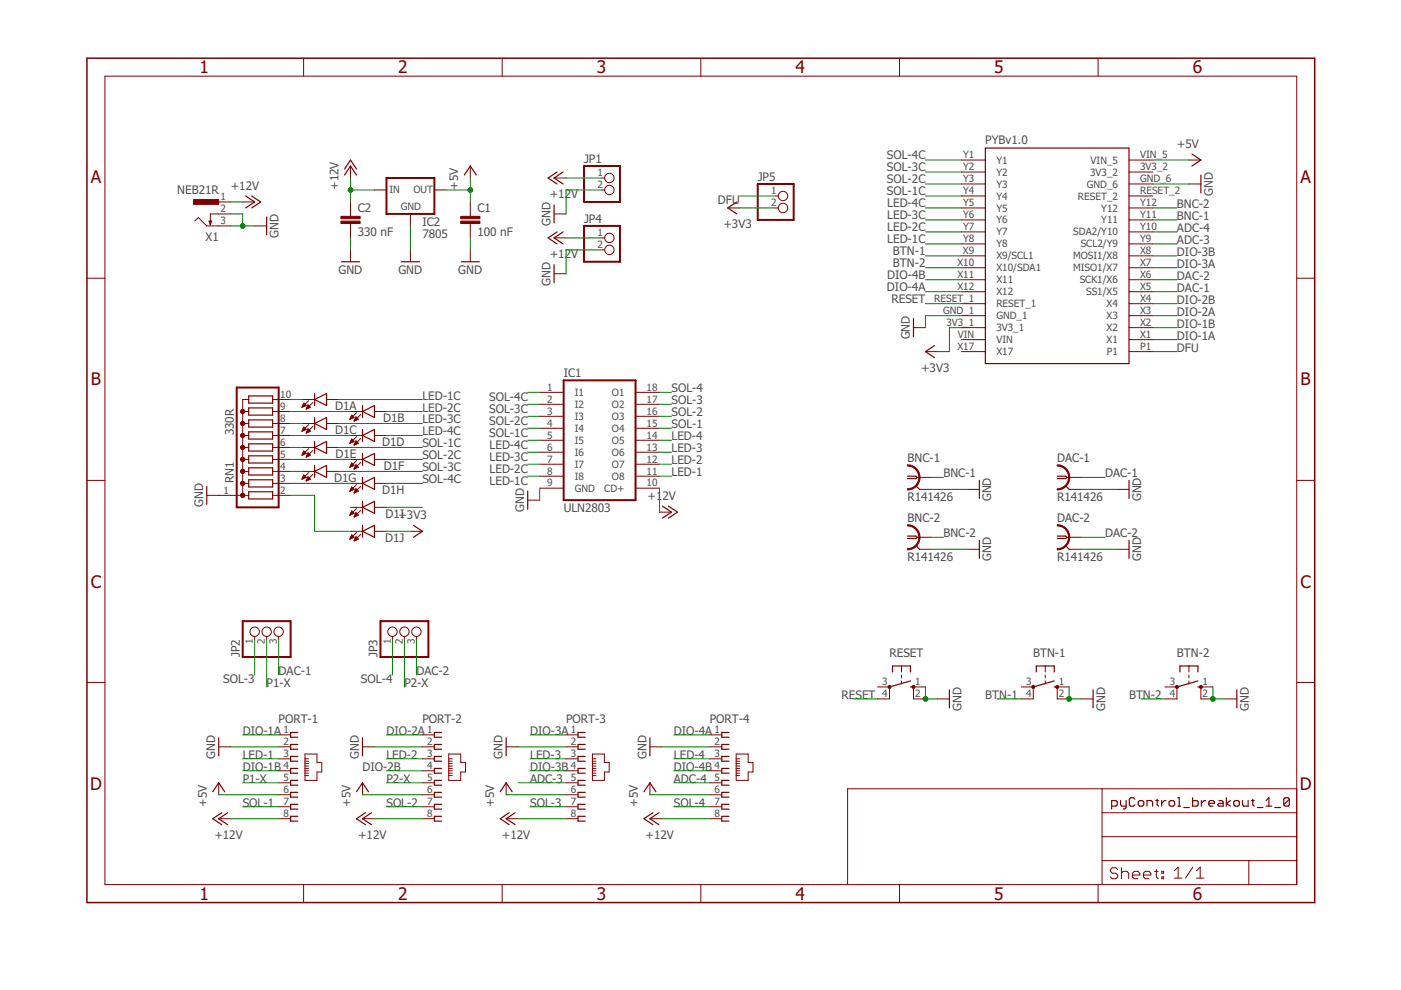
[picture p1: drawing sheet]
<svg xmlns="http://www.w3.org/2000/svg" width="297mm" height="210mm" viewBox="0 0 297 210" stroke-linecap="round" stroke-linejoin="round" font-family="sans-serif">
<g fill="none" stroke="#800000" stroke-width=".25">
<path d="M73 37.1l1.3-1.9 1.3 1.9M73 35.8l1.3-1.9 1.3 1.9M98.4 37.1l1.3-1.9 1.3 1.9M118.1 36.5l-1.9 1.2 1.9 1.3M119.4 36.5l-1.9 1.2 1.9 1.3M208.9 31.4h30.5v45.7h-30.5zM252.7 32.7l1.9 1.2-1.9 1.3M254.6 37.1v3.8M44.3 46.9h.6l-.3 .7zM52.1 41.6l1.9 1.2-1.9 1.3M53.4 41.6l1.9 1.2-1.9 1.3M56.5 46v3.8"/>
<path d="M72.4 55.5h3.8M85.1 55.5h3.8M97.8 55.5h3.8M117.5 43.5v3.8M117.5 56.1v3.8M118.1 49.2l-1.9 1.2 1.9 1.3M119.4 49.2l-1.9 1.2 1.9 1.3M156.2 42.8l-1.9 1.3 1.9 1.3M193.7 67.6v3.8M198.1 73.3l-1.9 1.2 1.9 1.3M52.7 83.9h5.1v1.6h-5.1zM52.7 86.5h5.1v1.5h-5.1z"/>
<path d="M52.7 89h5.1v1.6h-5.1zM52.7 91.6h5.1v1.5h-5.1zM52.7 94.1h5.1v1.5h-5.1zM52.7 96.6h5.1v1.6h-5.1zM52.7 99.2h5.1v1.5h-5.1zM66.7 84.7l2.5-1.3v2.6zM66.7 83.4v2.6M66.7 88.5v2.6M66.7 93.6v2.5M66.7 98.7v2.5M66.7 89.8l2.5-1.3v2.6zM66.7 94.9l2.5-1.3v2.5z"/>
<path d="M66.7 99.9l2.5-1.2v2.5zM76.9 87.2l2.5-1.2v2.5zM76.9 86v2.5M76.9 91.1v2.5M76.9 96.1v2.6M76.9 92.3l2.5-1.2v2.5zM76.9 97.4l2.5-1.3v2.6zM43.8 103.1v3.8M52.7 104.3h5.1v1.5h-5.1zM52.7 101.7h5.1v1.6h-5.1zM76.9 101.2v2.6M76.9 106.3v2.5"/>
<path d="M76.9 111.4v2.5M76.9 102.5l2.5-1.3v2.6zM76.9 107.6l2.5-1.3v2.5zM76.9 112.6l2.5-1.2v2.5zM87.7 111.4l1.9 1.2-1.9 1.3M111.9 104.1v3.8M140.5 107.3l1.9 1.3-1.9 1.3M141.7 107.3l1.9 1.3-1.9 1.3M192.4 101h1.8l.2 .2-.2 .3h-1.8M192.4 113.7h1.8l.2 .2-.2 .3h-1.8M194.2 103l.7 .8M194.2 115.7l.7 .8"/>
<path d="M207.6 101.9v3.8M207.6 114.6v3.8M224.2 101h1.7l.3 .2-.3 .3h-1.7M224.2 113.7h1.7l.3 .2-.3 .3h-1.7M225.9 103l.8 .8M225.9 115.7l.8 .8M239.4 101.9v3.8M239.4 114.6v3.8M46.4 156.4v3.9M63.1 155.3h-1.5v1h1.5M63.1 157.8h-1.5v1.1h1.5M76.9 156.4v3.9"/>
<path d="M93.6 155.3h-1.5v1h1.5M93.6 157.8h-1.5v1.1h1.5M107.3 156.4v3.9M124.1 155.3h-1.5v1h1.5M124.1 157.8h-1.5v1.1h1.5M137.8 156.4v3.9M154.6 155.3h-1.6v1h1.6M154.6 157.8h-1.6v1.1h1.6M189.2 142.5v-1.3h3.8v1.3M193 145.6h.7M193 144.4l-4.4 1.2M201.3 146.3v3.8"/>
<path d="M219.7 142.5v-1.3h3.8v1.3M223.5 145.6h.7M223.5 144.4l-4.4 1.2M231.8 146.3v3.8M250.2 142.5v-1.3h3.8v1.3M254 145.6h.6M254 144.4l-4.5 1.2M262.2 146.3v3.8M45.1 167.9l1.3-1.9 1.2 1.9M47 172.3l-1.9 1.3 1.9 1.3M48.3 172.3l-1.9 1.3 1.9 1.3M63.1 160.4h-1.5v1h1.5"/>
<path d="M63.1 162.9h-1.5v1h1.5M63.1 165.5h-1.5v1h1.5M63.1 168h-1.5v1h1.5M63.1 170.5h-1.5v1.1h1.5M63.1 173.1h-1.5v1h1.5M75.6 167.9l1.3-1.9 1.2 1.9M77.5 172.3l-1.9 1.3 1.9 1.3M78.8 172.3l-1.9 1.3 1.9 1.3M93.6 160.4h-1.5v1h1.5M93.6 162.9h-1.5v1h1.5M93.6 165.5h-1.5v1h1.5M93.6 168h-1.5v1h1.5"/>
<path d="M93.6 170.5h-1.5v1.1h1.5M93.6 173.1h-1.5v1h1.5M106.1 167.9l1.2-1.9 1.3 1.9M107.9 172.3l-1.8 1.3 1.8 1.3M109.2 172.3l-1.9 1.3 1.9 1.3M124.1 160.4h-1.5v1h1.5M124.1 162.9h-1.5v1h1.5M124.1 165.5h-1.5v1h1.5M124.1 168h-1.5v1h1.5M124.1 170.5h-1.5v1.1h1.5M124.1 173.1h-1.5v1h1.5M136.5 167.9l1.3-1.9 1.3 1.9"/>
<path d="M138.4 172.3l-1.9 1.3 1.9 1.3M139.7 172.3l-1.9 1.3 1.9 1.3M154.6 160.4h-1.6v1h1.6M154.6 162.9h-1.6v1h1.6M154.6 165.5h-1.6v1h1.6M154.6 168h-1.6v1h1.6M154.6 170.5h-1.6v1.1h1.6M154.6 173.1h-1.6v1h1.6M235.7 170.9h.9l.3-.3v-.6l-.3-.3h-.9v1.8M237.6 169.7v.9l.3 .3h.9M238.8 169.7v1.5l-.3 .3h-.3M240.6 169.4l-.3-.3h-.6l-.3 .3v1.2l.3 .3h.6l.3-.3"/>
<path d="M241.6 169.7h.6l.3 .3v.6l-.3 .3h-.6l-.3-.3v-.6zM243.2 170.9v-1.2h.9l.3 .3v.9M245 169.7h.6M245.3 169.4v1.2l.3 .3M246.3 169.7v1.2M247.2 169.7h-.3l-.6 .6M248.2 169.7h.6l.2 .3v.6l-.2 .3h-.6l-.3-.3v-.6zM249.7 170.9h.6M249.7 169.1h.3v1.8M251 171.2h1.2M252.9 169.1v1.8h.8l.3-.3v-.6l-.3-.3h-.8M254.7 169.7v1.2"/>
<path d="M255.6 169.7h-.3l-.6 .6M256.3 170.3h1.2v-.3l-.3-.3h-.6l-.3 .3v.6l.3 .3h.6M258.4 169.7h.6l.3 .3v.9h-.9l-.3-.3 .3-.3h.9M260 169.1v1.8M260.9 169.7l-.9 .6 .9 .6M261.9 169.7h.6l.3 .3v.6l-.3 .3h-.6l-.3-.3v-.6zM263.4 169.7v.9l.3 .3h.9v-1.2M265.3 169.7h.6M265.6 169.4v1.2l.3 .3M266.6 171.2h1.2M268.4 170.9h1.2M268.4 169.7l.6-.6v1.8"/>
<path d="M270.3 171.2h1.2M273.4 169.4v1.2l-.3 .3h-.6l-.3-.3M273.4 169.4l-.3-.3h-.6l-.3 .3v1.2M273.4 169.4l-1.2 1.2"/>
</g>
<g fill="none" stroke="#800000" stroke-width=".21">
<path d="M22.2 16.2h252.7v171.4h-252.7zM64.4 12.3v3.9M106.5 12.3v3.9M148.6 12.3v3.9M190.7 12.3v3.9M232.8 12.3v3.9M74.3 35.2v2.5M99.7 35.2v2.5M117.5 37.7h2.5M127.6 37.7h.6M203.8 33.9h5.1M203.8 39h5.1"/>
<path d="M203.8 36.5h5.1M239.4 33.9h5.1M239.4 39h5.1M239.4 36.5h5.1M252.1 33.9h2.5M252.1 39h2.5M18.4 59h3.8M41.3 46.9l.8-.8 1.7 1.8h5.1M46.4 42.8h2.5M48.9 45.4h-4.3v2.2M51.5 42.8h2.5M54 47.9h2.5"/>
<path d="M74.3 42.8v3.1M74.3 47.4v3M74.3 53v2.5M79.4 40.3h2.5M87 45.4v2.5M87 53v2.5M92.1 40.3h2.5M99.7 42.8v3.1M99.7 47.4v3M99.7 53v2.5M117.5 45.4h2.5M117.5 50.4h2.5"/>
<path d="M117.5 58h2.5M127.6 40.3h.6M127.6 50.4h.6M127.6 53h.6M154.3 44.1h2.5M164.5 41.6h.5M164.5 44.1h.5M203.8 41.6h5.1M203.8 44.1h5.1M203.8 49.2h5.1M203.8 51.7h5.1M203.8 54.3h5.1"/>
<path d="M203.8 56.8h5.1M203.8 59.3h5.1M203.8 46.6h5.1M239.4 41.6h5.1M239.4 44.1h5.1M239.4 49.2h5.1M239.4 51.7h5.1M239.4 54.3h5.1M239.4 56.8h5.1M239.4 59.3h5.1M239.4 46.6h5.1M274.9 59h3.8"/>
<path d="M193.7 69.5h2.5M196.2 74.5h2.6M203.8 69.5h5.1M203.8 74.5h5.1M203.8 61.8h5.1M203.8 64.4h5.1M203.8 66.9h5.1M203.8 72h5.1M239.4 69.5h5.1M239.4 74.5h5.1M239.4 61.8h5.1M239.4 64.4h5.1"/>
<path d="M239.4 66.9h5.1M239.4 72h5.1M51.5 87.2h1.2M51.5 89.8h1.2M51.5 92.3h1.2M51.5 94.9h1.2M51.5 97.4h1.2M51.5 99.9h1.2M52.7 84.7h-1.2v20.3M57.8 84.7h3.8M57.8 87.2h3.8M57.8 89.8h3.8"/>
<path d="M57.8 92.3h3.8M57.8 94.9h3.8M57.8 97.4h3.8M57.8 99.9h3.8M64.1 86.3h.1M64.1 91.3h.2M64.1 96.4h.2M64.1 86.1h.4M64.1 91.2h.4M64.1 96.3h.5M64.2 84.7h2.5M64.2 86h.6"/>
<path d="M64.2 89.8h2.5M64.2 94.9h2.5M64.2 99.9h2.5M64.2 91.1h.6M64.2 96.2h.7M64.2 85.9h.7M64.2 91h.6M64.2 96.1h.6M64.3 85.8h.4M64.3 90.9h.4M64.3 95.9h.4M64.3 85.7h.3"/>
<path d="M64.3 90.7h.3M64.3 95.8h.3M64.4 85.6h.1M64.4 90.6h.1M64.4 95.7h.1M64.4 85.5l.5 .5-.9 .4zM64.4 90.6l.5 .5-.9 .3zM64.4 95.6l.5 .5-.9 .4zM64.9 96.9h.1M65 86.6h.2M65 91.7h.2M65 96.8h.2"/>
<path d="M65 86.5h.4M65 91.6h.5M65 96.6h.5M65.1 86.4h.6M65.1 91.5h.6M65.1 96.5h.7M65.1 86.3h.6M65.1 91.3h.6M65.1 96.4h.6M65.2 86.1h.4M65.2 91.2h.4M65.2 96.3h.4"/>
<path d="M65.2 86h.3M65.2 91.1h.3M65.2 96.2h.2M65.3 85.9h.1M65.3 91h.1M65.3 96.1h.1M65.3 85.9l.5 .5-.9 .3zM65.3 90.9l-.4 .9M65.3 90.9l.5 .5-.9 .4M65.3 96l.5 .5-.9 .4zM65.4 85l-1.4 1.4M65.4 90l-1.4 1.4"/>
<path d="M65.4 95.1l-1.4 1.4M66.3 85.3l-1.4 1.4M66.3 90.4l-1.4 1.4M66.3 95.5l-1.4 1.4M69.2 84.7h2.6M69.2 89.8h2.6M69.2 94.9h2.6M69.2 99.9h2.6M74.2 88.8h.2M74.2 93.9h.2M74.2 98.9h.3M74.3 88.7h.4"/>
<path d="M74.3 93.7h.4M74.3 98.8h.4M74.3 87.2h2.6M74.3 88.6h.7M74.3 92.3h2.6M74.3 97.4h2.6M74.3 93.6h.7M74.3 98.7h.7M74.4 88.5h.6M74.4 93.5h.6M74.4 98.6h.6M74.4 88.3h.5"/>
<path d="M74.4 93.4h.5M74.4 98.5h.4M74.5 88.2h.3M74.5 93.3h.2M74.5 98.3h.2M74.5 88.1h.1M74.5 93.2h.1M74.5 98.2h.1M74.6 88l.5 .5-.9 .4zM74.6 93.1l.5 .5-.9 .4zM74.6 98.2l.5 .5-.9 .4zM75.1 94.4h.1"/>
<path d="M75.1 99.4h.1M75.1 89.2h.2M75.1 94.2h.3M75.1 99.3h.3M75.2 89h.4M75.2 94.1h.4M75.2 99.2h.5M75.2 88.9h.7M75.2 94h.7M75.2 99.1h.7M75.3 88.8h.6M75.3 93.9h.6"/>
<path d="M75.3 98.9h.5M75.3 88.7h.5M75.3 93.7h.4M75.3 98.8h.4M75.4 88.6h.2M75.4 93.6h.2M75.4 98.7h.2M75.4 88.5h.1M75.4 93.5h.1M75.4 98.6h.1M75.5 88.4l.5 .5-.9 .4zM75.5 93.5l.5 .5-.9 .4z"/>
<path d="M75.6 87.5l-1.4 1.4M75.6 92.6l-1.4 1.4M75.6 97.7l-1.4 1.4M76 99.1l-.5-.5-.4 .8M76 99.1l-.9 .3M76.5 87.9l-1.4 1.4M76.5 93l-1.4 1.4M76.5 98l-1.4 1.4M79.4 87.2h2.5M79.4 92.3h2.5M79.4 97.4h2.5M114.4 85.7h5.1"/>
<path d="M114.4 83.2h5.1M114.4 88.3h5.1M114.4 90.8h5.1M114.4 93.3h5.1M114.4 95.9h5.1M114.4 98.4h5.1M134.7 85.7h5.1M134.7 83.2h5.1M134.7 88.3h5.1M134.7 90.8h5.1M134.7 93.3h5.1M134.7 95.9h5.1"/>
<path d="M134.7 98.4h5.1M18.4 101.9h3.8M43.8 105h8.9M51.5 102.5h1.2M57.8 102.5h3.8M57.8 105h3.8M64 101.6h.1M64.1 101.5h.2M64.1 101.3h.5M64.2 101.2h.7M64.2 101.1h.6M64.3 101h.4"/>
<path d="M64.3 100.9h.3M64.4 100.8h.1M64.4 100.7l.5 .5-.9 .4zM64.9 102h.1M65 101.8h.3M65 101.7h.5M65.1 101.6h.7M65.1 101.5h.6M65.2 101.3h.4M65.2 101.2h.2M65.3 101.1h.1M65.4 100.2l-1.4 1.4"/>
<path d="M65.8 101.6l-.5-.5-.4 .9M65.8 101.6l-.9 .4M66.3 100.6l-1.4 1.4M74.2 104.1h.1M74.2 109.2h.1M74.2 114.3h.1M74.2 104h.3M74.3 109.1h.2M74.3 114.1h.2M74.3 103.9h.5M74.3 108.9h.5M74.3 114h.5"/>
<path d="M74.3 102.5h2.6M74.3 107.6h2.6M74.3 112.6h2.6M74.3 103.8h.8M74.4 113.9h.7M74.4 108.8h.7M74.4 103.7h.6M74.4 108.7h.6M74.4 113.8h.5M74.4 103.5h.4M74.4 108.6h.4M74.5 113.7h.3"/>
<path d="M74.5 103.4h.2M74.5 108.5h.2M74.5 113.5h.2M74.5 103.3h.1M74.5 108.4h.1M74.6 108.3l-.4 .9M74.6 108.3l.5 .5M74.6 113.4l-.4 .9M74.6 113.4l.5 .5M74.6 113.4h.1M75.1 103.8l-.5-.5-.4 .8M75.1 103.8l-.9 .3"/>
<path d="M75.1 104.5h.1M75.1 108.8l-.9 .4M75.1 113.9l-.9 .4M75.1 109.6h.1M75.1 114.6h.1M75.1 104.4h.3M75.1 109.4h.4M75.1 114.5h.4M75.2 104.2h.5M75.2 109.3h.5M75.2 114.4h.6M75.2 104.1h.7"/>
<path d="M75.2 109.2h.7M75.2 114.3h.7M75.3 104h.5M75.3 109.1h.5M75.3 114.1h.5M75.4 103.9h.3M75.4 108.9h.3M75.4 114h.3M75.4 103.8h.2M75.4 108.8h.2M75.4 113.9h.2M75.4 103.7h.1"/>
<path d="M75.5 103.6l.5 .5-.9 .4zM75.5 108.7h.1M75.5 108.7l-.4 .9M75.5 108.7l.5 .5-.9 .4M75.5 113.8l.5 .5-.9 .4zM75.6 102.7l-1.4 1.4M75.6 107.8l-1.4 1.4M75.6 112.9l-1.4 1.4M76.5 103.1l-1.4 1.4M76.5 108.2l-1.4 1.4M76.5 113.3l-1.4 1.4M79.4 102.5h2.5"/>
<path d="M79.4 107.6h2.5M79.4 112.6h2.5M87 112.6h2.6M111.9 106h2.5M114.4 101h5.1M114.4 103.5h5.1M134.7 101h5.1M134.7 103.5h5.1M139.8 108.6h2.6M194.4 101.2h3.1M194.4 113.9h3.1M194.9 103.8h2.6"/>
<path d="M194.9 116.5h2.6M205.1 103.8h2.5M205.1 116.5h2.5M226.2 101.2h3M226.2 113.9h3M226.7 103.8h2.5M226.7 116.5h2.5M236.8 103.8h2.6M236.8 116.5h2.6M274.9 101.9h3.8M54 134.9v.6M56.5 134.9v.6"/>
<path d="M59.1 134.9v.6M83.2 134.9v.6M85.7 134.9v.6M88.3 134.9v.6M18.4 144.7h3.8M46.4 158.3h2.5M59.1 155.8h2.5M59.1 158.3h2.5M64.7 159.9h2.5v1.7h1v2.1h-1v1.8h-2.5zM76.9 158.3h2.5M89.6 155.8h2.5M89.6 158.3h2.5"/>
<path d="M95.1 159.9h2.6v1.7h1v2.1h-1v1.8h-2.6zM107.3 158.3h2.6M120 155.8h2.6M120 158.3h2.6M125.6 159.9h2.5v1.7h1.1v2.1h-1.1v1.8h-2.5zM137.8 158.3h2.5M150.5 155.8h2.5M150.5 158.3h2.5M156.1 159.9h2.5v1.7h1v2.1h-1v1.8h-2.5zM186.1 145.6h2.5v2.6h-2.5M191.1 141.2v1.3M191.1 143.1v.6"/>
<path d="M191.1 144.4v.6M196.2 145.6h-2.5v2.6h2.5M198.8 148.2h2.5M216.5 145.6h2.6v2.6h-2.6M221.6 141.2v1.3M221.6 143.1v.6M221.6 144.4v.6M226.7 145.6h-2.5v2.6h2.5M229.2 148.2h2.6M247 145.6h2.5v2.6h-2.5M252.1 141.2v1.3M252.1 143.1v.6"/>
<path d="M252.1 144.4v.6M257.2 145.6h-2.6v2.6h2.6M259.7 148.2h2.5M274.9 144.7h3.8M46.4 173.6h2.5M46.4 166v2.5M59.1 160.9h2.5M59.1 163.4h2.5M59.1 166h2.5M59.1 168.5h2.5M59.1 171h2.5M59.1 173.6h2.5"/>
<path d="M64.7 160.9h.7M64.7 161.4h.7M64.7 161.9h.7M64.7 162.4h.7M64.7 162.9h.7M64.7 163.4h.7M64.7 163.9h.7M64.7 164.4h.7M76.9 173.6h2.5M76.9 166v2.5M89.6 160.9h2.5M89.6 163.4h2.5"/>
<path d="M89.6 166h2.5M89.6 168.5h2.5M89.6 171h2.5M89.6 173.6h2.5M95.1 160.9h.8M95.1 161.4h.8M95.1 161.9h.8M95.1 162.4h.8M95.1 162.9h.8M95.1 163.4h.8M95.1 163.9h.8M95.1 164.4h.8"/>
<path d="M107.3 173.6h2.6M107.3 166v2.5M120 160.9h2.6M120 163.4h2.6M120 166h2.6M120 168.5h2.6M120 171h2.6M120 173.6h2.6M125.6 160.9h.8M125.6 161.4h.8M125.6 161.9h.8M125.6 162.4h.8"/>
<path d="M125.6 162.9h.8M125.6 163.4h.8M125.6 163.9h.8M125.6 164.4h.8M137.8 173.6h2.5M137.8 166v2.5M150.5 160.9h2.5M150.5 163.4h2.5M150.5 166h2.5M150.5 168.5h2.5M150.5 171h2.5M150.5 173.6h2.5"/>
<path d="M156.1 160.9h.7M156.1 161.4h.7M156.1 161.9h.7M156.1 162.4h.7M156.1 162.9h.7M156.1 163.4h.7M156.1 163.9h.7M156.1 164.4h.7M233.7 167.2v20.4M233.7 177.4h41.2M233.7 172.3h41.2M274.9 167.2h-95.2v20.4"/>
<path d="M64.4 187.6v3.8M106.5 187.6v3.8M148.6 187.6v3.8M190.7 187.6v3.8M232.8 187.6v3.8M233.7 182.5h41.2M237 184.4l-.4-.4h-.8l-.4 .4v.3l.4 .4h.8l.4 .4v.4l-.4 .4h-.8l-.4-.4M237.8 184v2.3M237.8 185.1l.3-.4h.8l.4 .4v1.2M240.1 185.5h1.6v-.4l-.4-.4h-.8l-.4 .4v.8l.4 .4h.8M242.4 185.5h1.6v-.4l-.4-.4h-.8l-.4 .4v.8l.4 .4h.8M244.8 184.7h.8"/>
<path d="M245.2 184.4v1.5l.4 .4M246.3 184.7h.4v.4h-.4zM246.3 185.9h.4v.4h-.4zM249 184.6l.8-.7v2.3M249 186.2h1.6M252.9 183.9l-1.5 2.3M253.7 186.2h1.5M253.7 184.6l.8-.7v2.3M264.8 182.5v5.1"/>
<circle cx="129.2" cy="37.7" r=".99"/>
<circle cx="129.2" cy="40.3" r=".99"/>
<circle cx="129.2" cy="50.4" r=".99"/>
<circle cx="129.2" cy="53" r=".99"/>
<circle cx="166" cy="41.6" r=".99"/>
<circle cx="166" cy="44.1" r=".99"/>
<circle cx="54" cy="133.9" r=".99"/>
<circle cx="56.5" cy="133.9" r=".99"/>
<circle cx="59.1" cy="133.9" r=".99"/>
<circle cx="83.2" cy="133.9" r=".99"/>
<circle cx="85.7" cy="133.9" r=".99"/>
<circle cx="88.3" cy="133.9" r=".99"/>
</g>
<g fill="#800000" stroke="#800000" stroke-width=".21">
<path d="M192.4 98.6a2.67 2.67 0 0 1 2.7 2.6 2.67 2.67 0 0 1-2.7 2.7v-.3a2.41 2.41 0 0 0 2.4-2.4 2.41 2.41 0 0 0-2.4-2.4z" fill-rule="evenodd"/>
<path d="M192.4 111.3a2.67 2.67 0 0 1 2.7 2.6 2.67 2.67 0 0 1-2.7 2.7v-.3a2.41 2.41 0 0 0 2.4-2.4 2.41 2.41 0 0 0-2.4-2.4z" fill-rule="evenodd"/>
<path d="M223.9 145.4h.5v.5h-.5z" fill-rule="evenodd"/>
<path d="M51.1 87a.47 .47 0 0 1 .7 0 .47 .47 0 0 1-.2 .7 .47 .47 0 0 1-.6-.5l.5 .1-.5-.1z" fill-rule="evenodd"/>
<path d="M51.1 89.6a.47 .47 0 0 1 .7-.1 .47 .47 0 0 1-.2 .7 .47 .47 0 0 1-.6-.4h.5h-.5z" fill-rule="evenodd"/>
<path d="M51.1 92.1a.47 .47 0 0 1 .7-.1 .47 .47 0 0 1-.2 .8 .47 .47 0 0 1-.6-.5l.5 .1-.5-.1z" fill-rule="evenodd"/>
<path d="M51.1 94.6a.47 .47 0 0 1 .7 0 .47 .47 0 0 1-.2 .7 .47 .47 0 0 1-.6-.4h.5h-.5z" fill-rule="evenodd"/>
<path d="M51.1 97.2a.47 .47 0 0 1 .7-.1 .47 .47 0 0 1-.2 .7 .47 .47 0 0 1-.6-.4h.5h-.5z" fill-rule="evenodd"/>
<path d="M51.1 99.7a.47 .47 0 0 1 .7 0 .47 .47 0 0 1-.2 .7 .47 .47 0 0 1-.6-.5l.5 .1-.5-.1z" fill-rule="evenodd"/>
<path d="M51.1 102.3a.47 .47 0 0 1 .7-.1 .47 .47 0 0 1-.2 .7 .47 .47 0 0 1-.6-.4h.5h-.5z" fill-rule="evenodd"/>
<path d="M51.1 104.8a.47 .47 0 0 1 .7-.1 .47 .47 0 0 1-.2 .8 .47 .47 0 0 1-.6-.5l.5 .1-.5-.1z" fill-rule="evenodd"/>
<path d="M224.2 98.6a2.67 2.67 0 0 1 2.6 2.6 2.67 2.67 0 0 1-2.6 2.7v-.3a2.41 2.41 0 0 0 2.4-2.4 2.41 2.41 0 0 0-2.4-2.4z" fill-rule="evenodd"/>
<path d="M224.2 111.3a2.67 2.67 0 0 1 2.6 2.6 2.67 2.67 0 0 1-2.6 2.7v-.3a2.41 2.41 0 0 0 2.4-2.4 2.41 2.41 0 0 0-2.4-2.4z" fill-rule="evenodd"/>
<circle cx="219.1" cy="145.7" r=".33"/>
<circle cx="249.5" cy="145.7" r=".32"/>
<circle cx="254.6" cy="145.7" r=".32"/>
<circle cx="188.6" cy="145.7" r=".33"/>
<circle cx="193.7" cy="145.7" r=".33"/>
</g>
<g fill="#800000" stroke="#800000" stroke-width=".21">
<path d="M97.7 46.9h4v.5h-4z"/>
<path d="M97.7 45.9h4v.5h-4z"/>
<path d="M72.3 46.9h4v.5h-4z"/>
<path d="M72.3 45.9h4v.5h-4z"/>
<path d="M41 42.3h5.4v1h-5.4z"/>
</g>
<path d="M81.9 37.7h10.2v7.7h-10.2zM123.8 35.2h7.6v7.6h-7.6zM160.7 39h7.6v7.6h-7.6zM123.8 47.9h7.6v7.6h-7.6zM50.2 82.2h8.9v25.4h-8.9zM119.5 80.6h15.2v25.4h-15.2zM51.5 131.7h10.1v7.6h-10.1zM80.7 131.7h10.1v7.6h-10.1z" fill="none" stroke="#800000" stroke-width=".42"/>
<path d="M18.4 12.3h260.3v179.1h-260.3z" fill="none" stroke="#800000" stroke-width=".32"/>
<g fill="none" stroke="#008000" stroke-width=".21">
<path d="M74.3 37.7v5.1M99.7 37.7v5.1M120 37.7h7.6M196.2 39h7.6M196.2 33.9h7.6M196.2 36.5h7.6M244.5 39h7.6M244.5 33.9h7.6M48.9 42.8h2.6M48.9 45.4h2.6v2.5M48.9 47.9h5.1M74.3 40.3h5.1"/>
<path d="M74.3 50.4v2.6M87 47.9v5.1M94.6 40.3h5.1M99.7 50.4v2.6M120 50.4h7.6M127.6 40.3h-7.6v5.1M127.6 53h-7.6v5M156.8 41.6h7.7M156.8 44.1h7.7M196.2 41.6h7.6M196.2 44.1h7.6M196.2 46.6h7.6"/>
<path d="M196.2 49.2h7.6M196.2 51.7h7.6M196.2 56.8h7.6M196.2 54.3h7.6M196.2 59.3h7.6M244.5 44.1h5M244.5 46.6h5M244.5 49.2h5M244.5 51.7h5M244.5 56.8h5M244.5 54.3h5M244.5 59.3h5"/>
<path d="M196.2 64.4h7.6M196.2 61.8h7.6M203.8 66.9h-7.6v2.6M203.8 69.5h-2.5v5h-2.5M244.5 66.9h5M244.5 64.4h5M244.5 72h5M244.5 61.8h5M244.5 69.5h5M244.5 74.5h5M61.6 84.7h2.6M61.6 87.2h12.7"/>
<path d="M61.6 89.8h2.6M61.6 92.3h12.7M61.6 94.9h2.6M61.6 97.4h12.7M61.6 99.9h2.6M71.8 84.7h17.8M71.8 89.8h17.8M71.8 94.9h17.8M71.8 99.9h17.8M81.9 87.2h7.7M81.9 92.3h7.7M81.9 97.4h7.7"/>
<path d="M111.9 98.4h2.5M111.9 95.9h2.5M111.9 93.3h2.5M111.9 88.3h2.5M111.9 85.7h2.5M111.9 83.2h2.5M111.9 90.8h2.5M139.8 98.4h2.6M139.8 95.9h2.6M139.8 93.3h2.6M139.8 88.3h2.6M139.8 85.7h2.6"/>
<path d="M139.8 83.2h2.6M139.8 90.8h2.6M61.6 102.5h12.7M61.6 105h5.1v7.6h7.6M81.9 102.5h7.7M81.9 107.6h7.7M81.9 112.6h5.1M111.9 101h2.5M114.4 103.5v2.5M139.8 103.5v5.1M139.8 101h2.6M197.5 103.8h7.6"/>
<path d="M197.5 116.5h7.6M197.5 101.2h2.5M197.5 113.9h2.5M229.2 103.8h7.6M229.2 116.5h7.6M229.2 101.2h5.1M229.2 113.9h5.1M54 135.5v7.6M56.5 135.5v10.1M59.1 135.5v7.6M83.2 135.5v7.6M85.7 135.5v10.1"/>
<path d="M88.3 135.5v7.6M48.9 158.3h10.2M51.5 155.8h7.6M79.4 158.3h10.2M81.9 155.8h7.7M109.9 158.3h10.1M112.4 155.8h7.6M140.3 158.3h10.2M142.9 155.8h7.6M181 148.2h5.1M196.2 145.6v2.6h2.6M211.5 148.2h5"/>
<path d="M226.7 145.6v2.6h2.5M241.9 148.2h5.1M257.2 145.6v2.6h2.5M46.4 168.5h12.7M48.9 173.6h10.2M51.5 160.9h7.6M51.5 171h7.6M51.5 163.4h7.6M51.5 166h7.6M76.9 168.5h12.7M79.4 173.6h10.2M81.9 160.9h7.7"/>
<path d="M81.9 171h7.7M81.9 163.4h7.7M81.9 166h7.7M107.3 168.5h12.7M109.9 173.6h10.1M109.9 166h10.1M112.4 160.9h7.6M112.4 171h7.6M112.4 163.4h7.6M137.8 168.5h12.7M140.3 173.6h10.2M142.9 160.9h7.6"/>
<path d="M142.9 171h7.6M142.9 163.4h7.6M142.9 166h7.6"/>
</g>
<g fill="#008000" stroke="#008000" stroke-width=".21">
<circle cx="74.3" cy="40.3" r=".51"/>
<circle cx="226.7" cy="148.2" r=".51"/>
<circle cx="257.2" cy="148.2" r=".51"/>
<circle cx="196.2" cy="148.2" r=".51"/>
<circle cx="51.5" cy="47.9" r=".51"/>
<circle cx="99.7" cy="40.3" r=".51"/>
</g>
<g font-size="3.7" fill="#800000">
<text x="42.3" y="15.5">1</text>
<text x="84.4" y="15.5">2</text>
<text x="126.5" y="15.5">3</text>
<text x="168.7" y="15.5">4</text>
<text x="210.8" y="15.5">5</text>
<text x="252.9" y="15.5">6</text>
<text x="19.2" y="38.9">A</text>
<text x="275.7" y="38.9">A</text>
<text x="19.3" y="81.7">B</text>
<text x="275.8" y="81.7">B</text>
<text x="19.2" y="124.6">C</text>
<text x="275.7" y="124.6">C</text>
<text x="19.1" y="167.4">D</text>
<text x="275.6" y="167.4">D</text>
<text x="42.3" y="190.8">1</text>
<text x="84.4" y="190.8">2</text>
<text x="126.5" y="190.8">3</text>
<text x="168.7" y="190.8">4</text>
<text x="210.8" y="190.8">5</text>
<text x="252.9" y="190.8">6</text>
</g>
<g font-size="2.5" fill="#505050">
<text x="123.8" y="34.6">JP1</text>
<text x="188" y="33.8">SOL-4C</text>
<text x="208.9" y="30.6">PYBv1.0</text>
<text x="249.5" y="31.4">+5V</text>
<text x="37.6" y="41">NEB21R</text>
<text x="48.9" y="40.3">+12V</text>
<text x="71.8" y="40.3" transform="rotate(-90 71.8 40.3)">+12V</text>
<text x="97.2" y="40.3" transform="rotate(-90 97.2 40.3)">+5V</text>
<text x="160.7" y="38.4">JP5</text>
<text x="188" y="36.3">SOL-3C</text>
<text x="188" y="38.9">SOL-2C</text>
<text x="188" y="41.4">SOL-1C</text>
<text x="257.2" y="41.5" transform="rotate(-90 257.2 41.5)">GND</text>
<text x="75.8" y="45">C2</text>
<text x="89.5" y="47.9">IC2</text>
<text x="101.2" y="45">C1</text>
<text x="116.6" y="42.1">+12V</text>
<text x="116.7" y="47.9" transform="rotate(-90 116.7 47.9)">GND</text>
<text x="123.8" y="47.3">JP4</text>
<text x="152.2" y="43.3">DFU</text>
<text x="188.1" y="44">LED-4C</text>
<text x="188.1" y="46.5">LED-3C</text>
<text x="249.5" y="46.6">BNC-1</text>
<text x="249.5" y="44.1">BNC-2</text>
<text x="43.6" y="51.2">X1</text>
<text x="59.1" y="50.4" transform="rotate(-90 59.1 50.4)">GND</text>
<text x="75.8" y="50">330 nF</text>
<text x="89.5" y="50.4">7805</text>
<text x="101.2" y="50">100 nF</text>
<text x="153.4" y="48.4">+3V3</text>
<text x="188.1" y="49">LED-2C</text>
<text x="188.1" y="51.6">LED-1C</text>
<text x="249.5" y="51.7">ADC-3</text>
<text x="249.5" y="49.2">ADC-4</text>
<text x="71.8" y="58">GND</text>
<text x="84.5" y="58">GND</text>
<text x="97.2" y="58">GND</text>
<text x="116.6" y="54.7">+12V</text>
<text x="188.1" y="59.2">DIO-4B</text>
<text x="189.3" y="54.1">BTN-1</text>
<text x="189.3" y="56.7">BTN-2</text>
<text x="249.5" y="56.8">DIO-3A</text>
<text x="249.5" y="54.2">DIO-3B</text>
<text x="249.5" y="59.3">DAC-2</text>
<text x="116.7" y="60.5" transform="rotate(-90 116.7 60.5)">GND</text>
<text x="188.1" y="61.7">DIO-4A</text>
<text x="189" y="64.3">RESET</text>
<text x="249.5" y="64.4">DIO-2B</text>
<text x="249.5" y="61.9">DAC-1</text>
<text x="192.9" y="72" transform="rotate(-90 192.9 72)">GND</text>
<text x="249.5" y="69.5">DIO-1B</text>
<text x="249.5" y="66.9">DIO-2A</text>
<text x="249.5" y="72">DIO-1A</text>
<text x="249.5" y="74.6">DFU</text>
<text x="119.5" y="79.9">IC1</text>
<text x="142.4" y="83.2">SOL-4</text>
<text x="195.3" y="78.9">+3V3</text>
<text x="71" y="87">D1A</text>
<text x="81.2" y="89.5">D1B</text>
<text x="89.5" y="89.8">LED-3C</text>
<text x="89.5" y="87.3">LED-2C</text>
<text x="89.5" y="84.7">LED-1C</text>
<text x="103.7" y="85">SOL-4C</text>
<text x="103.7" y="87.5">SOL-3C</text>
<text x="142.4" y="88.3">SOL-2</text>
<text x="142.4" y="85.7">SOL-3</text>
<text x="49.6" y="92.3" transform="rotate(-90 49.6 92.3)">330R</text>
<text x="71" y="92.1">D1C</text>
<text x="81" y="94.6">D1D</text>
<text x="89.5" y="94.9">SOL-1C</text>
<text x="89.5" y="92.3">LED-4C</text>
<text x="103.7" y="90">SOL-2C</text>
<text x="103.7" y="92.6">SOL-1C</text>
<text x="103.8" y="95.1">LED-4C</text>
<text x="142.4" y="95.9">LED-3</text>
<text x="142.4" y="93.3">LED-4</text>
<text x="142.4" y="90.8">SOL-1</text>
<text x="71.1" y="97.2">D1E</text>
<text x="81.4" y="99.7">D1F</text>
<text x="89.5" y="99.9">SOL-3C</text>
<text x="89.5" y="97.4">SOL-2C</text>
<text x="103.8" y="97.7">LED-3C</text>
<text x="103.8" y="100.2">LED-2C</text>
<text x="142.4" y="101">LED-1</text>
<text x="142.4" y="98.4">LED-2</text>
<text x="192.4" y="97.9">BNC-1</text>
<text x="200" y="101.2">BNC-1</text>
<text x="224.1" y="97.9">DAC-1</text>
<text x="234.3" y="101.2">DAC-1</text>
<text x="43.1" y="107.5" transform="rotate(-90 43.1 107.5)">GND</text>
<text x="49.6" y="102.5" transform="rotate(-90 49.6 102.5)">RN1</text>
<text x="70.9" y="102.2">D1G</text>
<text x="81" y="104.8">D1H</text>
<text x="89.5" y="102.5">SOL-4C</text>
<text x="103.8" y="102.7">LED-1C</text>
<text x="137.3" y="106">+1</text>
<text x="140.5" y="106">2V</text>
<text x="192.4" y="106.3">R141426</text>
<text x="210.2" y="106.3" transform="rotate(-90 210.2 106.3)">GND</text>
<text x="224.1" y="106.3">R141426</text>
<text x="241.9" y="106.3" transform="rotate(-90 241.9 106.3)">GND</text>
<text x="81.8" y="109.9">D1+3V3</text>
<text x="84.8" y="109.9">I</text>
<text x="111.1" y="108.5" transform="rotate(-90 111.1 108.5)">GND</text>
<text x="119.5" y="108.6">ULN2803</text>
<text x="192.4" y="110.6">BNC-2</text>
<text x="200" y="113.9">BNC-2</text>
<text x="224.1" y="110.6">DAC-2</text>
<text x="234.3" y="113.9">DAC-2</text>
<text x="81.7" y="114.9">D1J</text>
<text x="192.4" y="119">R141426</text>
<text x="210.2" y="119" transform="rotate(-90 210.2 119)">GND</text>
<text x="224.1" y="119">R141426</text>
<text x="241.9" y="119" transform="rotate(-90 241.9 119)">GND</text>
<text x="50.8" y="139.3" transform="rotate(-90 50.8 139.3)">JP2</text>
<text x="59.1" y="143.1">DAC-1</text>
<text x="80" y="139.3" transform="rotate(-90 80 139.3)">JP3</text>
<text x="88.3" y="143.1">DAC-2</text>
<text x="188.6" y="139.3">RESET</text>
<text x="219.1" y="139.3">BTN-1</text>
<text x="249.5" y="139.3">BTN-2</text>
<text x="47.3" y="144.9">SOL-3</text>
<text x="56.5" y="145.7">P1-X</text>
<text x="76.5" y="144.9">SOL-4</text>
<text x="85.7" y="145.7">P2-X</text>
<text x="178.4" y="148.2">RESET</text>
<text x="208.9" y="148.2">BTN-1</text>
<text x="239.4" y="148.2">BTN-2</text>
<text x="51.5" y="155.8">DIO-1A</text>
<text x="59.1" y="153.3">PORT-1</text>
<text x="81.9" y="155.8">DIO-2A</text>
<text x="89.5" y="153.3">PORT-2</text>
<text x="112.4" y="155.8">DIO-3A</text>
<text x="120" y="153.3">PORT-3</text>
<text x="142.9" y="155.8">DIO-4A</text>
<text x="150.5" y="153.3">PORT-4</text>
<text x="203.8" y="150.7" transform="rotate(-90 203.8 150.7)">GND</text>
<text x="234.3" y="150.7" transform="rotate(-90 234.3 150.7)">GND</text>
<text x="264.8" y="150.7" transform="rotate(-90 264.8 150.7)">GND</text>
<text x="45.6" y="160.9" transform="rotate(-90 45.6 160.9)">GND</text>
<text x="51.5" y="160.9">LED-1</text>
<text x="76.1" y="160.9" transform="rotate(-90 76.1 160.9)">GND</text>
<text x="81.9" y="160.9">LED-2</text>
<text x="106.6" y="160.9" transform="rotate(-90 106.6 160.9)">GND</text>
<text x="112.4" y="160.9">LED-3</text>
<text x="137" y="160.9" transform="rotate(-90 137 160.9)">GND</text>
<text x="142.9" y="160.9">LED-4</text>
<text x="51.5" y="163.4">DIO-1B</text>
<text x="51.5" y="166">P1-X</text>
<text x="76.9" y="163.4">DIO-2B</text>
<text x="81.9" y="166">P2-X</text>
<text x="112.4" y="163.4">DIO-3B</text>
<text x="112.4" y="166">ADC-3</text>
<text x="142.9" y="163.4">DIO-4B</text>
<text x="142.9" y="166">ADC-4</text>
<text x="43.8" y="171" transform="rotate(-90 43.8 171)">+5V</text>
<text x="51.5" y="171">SOL-1</text>
<text x="74.3" y="171" transform="rotate(-90 74.3 171)">+5V</text>
<text x="81.9" y="171">SOL-2</text>
<text x="104.8" y="171" transform="rotate(-90 104.8 171)">+5V</text>
<text x="112.4" y="171">SOL-3</text>
<text x="135.3" y="171" transform="rotate(-90 135.3 171)">+5V</text>
<text x="142.9" y="171">SOL-4</text>
<text x="45.4" y="177.9">+12V</text>
<text x="75.9" y="177.9">+12V</text>
<text x="106.4" y="177.9">+12V</text>
<text x="136.9" y="177.9">+12V</text>
</g>
<g font-size="2.1" fill="#505050">
<text x="204.2" y="33.6">Y1</text>
<text x="211.2" y="34.7">Y1</text>
<text x="231.2" y="34.7">VIN_5</text>
<text x="241.7" y="33.6">VIN_5</text>
<text x="82.6" y="40.9">IN</text>
<text x="87.6" y="40.9">OUT</text>
<text x="126.7" y="37.4">1</text>
<text x="126.7" y="39.9">2</text>
<text x="163.5" y="41.2">1</text>
<text x="204.2" y="36.1">Y2</text>
<text x="204.2" y="38.6">Y3</text>
<text x="204.2" y="41.2">Y4</text>
<text x="211.2" y="37.2">Y2</text>
<text x="211.2" y="39.8">Y3</text>
<text x="230.4" y="39.8">GND_6</text>
<text x="231.1" y="37.2">3V3_2</text>
<text x="241.7" y="41.2">RESET_2</text>
<text x="241.7" y="38.6">GND_6</text>
<text x="241.7" y="36.1">3V3_2</text>
<text x="46.7" y="42.5">1</text>
<text x="46.7" y="47.5">3</text>
<text x="46.7" y="45">2</text>
<text x="85" y="44.6">GND</text>
<text x="163.5" y="43.7">2</text>
<text x="204.2" y="43.7">Y5</text>
<text x="204.2" y="46.3">Y6</text>
<text x="211.2" y="42.3">Y4</text>
<text x="211.2" y="44.8">Y5</text>
<text x="211.2" y="47.4">Y6</text>
<text x="228.5" y="42.3">RESET_2</text>
<text x="233.5" y="44.8">Y12</text>
<text x="233.5" y="47.4">Y11</text>
<text x="241.7" y="43.7">Y12</text>
<text x="241.7" y="46.3">Y11</text>
<text x="126.7" y="50.1">1</text>
<text x="126.7" y="52.6">2</text>
<text x="204.2" y="53.9">X9</text>
<text x="204.2" y="48.8">Y7</text>
<text x="204.2" y="51.3">Y8</text>
<text x="211.2" y="49.9">Y7</text>
<text x="211.2" y="52.5">Y8</text>
<text x="227.6" y="49.9">SDA2/Y10</text>
<text x="229.1" y="52.5">SCL2/Y9</text>
<text x="241.7" y="53.9">X8</text>
<text x="241.7" y="51.3">Y9</text>
<text x="241.7" y="48.8">Y10</text>
<text x="203" y="56.4">X10</text>
<text x="203" y="59">X11</text>
<text x="211.2" y="55">X9/SCL1</text>
<text x="211.2" y="57.5">X10/SDA1</text>
<text x="227.5" y="57.5">MISO1/X7</text>
<text x="227.5" y="55">MOSI1/X8</text>
<text x="241.7" y="56.4">X7</text>
<text x="241.7" y="59">X6</text>
<text x="198.1" y="64">RESET_1</text>
<text x="203" y="61.5">X12</text>
<text x="211.2" y="60.1">X11</text>
<text x="211.2" y="62.6">X12</text>
<text x="211.2" y="65.2">RESET_1</text>
<text x="228.9" y="60.1">SCK1/X6</text>
<text x="230.3" y="62.6">SS1/X5</text>
<text x="234.6" y="65.2">X4</text>
<text x="241.7" y="61.5">X5</text>
<text x="241.7" y="64">X4</text>
<text x="199.9" y="66.6">GND_1</text>
<text x="200.6" y="69.1">3V3_1</text>
<text x="203.1" y="71.7">VIN</text>
<text x="211.2" y="67.7">GND_1</text>
<text x="211.2" y="70.2">3V3_1</text>
<text x="234.6" y="67.7">X3</text>
<text x="234.6" y="70.2">X2</text>
<text x="241.7" y="66.6">X3</text>
<text x="241.7" y="69.1">X2</text>
<text x="241.7" y="71.7">X1</text>
<text x="203" y="74.2">X17</text>
<text x="211.2" y="72.8">VIN</text>
<text x="211.2" y="75.3">X17</text>
<text x="234.6" y="72.8">X1</text>
<text x="234.7" y="75.3">P1</text>
<text x="241.7" y="74.2">P1</text>
<text x="116" y="82.8">1</text>
<text x="121.9" y="84">I1</text>
<text x="129.7" y="84">O1</text>
<text x="137.1" y="82.8">18</text>
<text x="59.4" y="89.4">8</text>
<text x="59.4" y="86.9">9</text>
<text x="59.4" y="84.4">10</text>
<text x="116" y="85.4">2</text>
<text x="116" y="87.9">3</text>
<text x="121.9" y="86.5">I2</text>
<text x="121.9" y="89">I3</text>
<text x="129.7" y="86.5">O2</text>
<text x="129.7" y="89">O3</text>
<text x="137.1" y="85.4">17</text>
<text x="137.1" y="87.9">16</text>
<text x="59.4" y="94.5">6</text>
<text x="59.4" y="92">7</text>
<text x="116" y="90.5">4</text>
<text x="116" y="93">5</text>
<text x="116" y="95.5">6</text>
<text x="121.9" y="91.6">I4</text>
<text x="121.9" y="94.1">I5</text>
<text x="129.7" y="91.6">O4</text>
<text x="129.7" y="94.1">O5</text>
<text x="137.1" y="90.5">15</text>
<text x="137.1" y="93">14</text>
<text x="137.1" y="95.5">13</text>
<text x="59.4" y="99.6">4</text>
<text x="59.4" y="97.1">5</text>
<text x="116" y="98.1">7</text>
<text x="116" y="100.6">8</text>
<text x="121.9" y="96.6">I6</text>
<text x="121.9" y="99.2">I7</text>
<text x="121.9" y="101.7">I8</text>
<text x="129.7" y="101.7">O8</text>
<text x="129.7" y="96.6">O6</text>
<text x="129.7" y="99.2">O7</text>
<text x="137.1" y="100.6">11</text>
<text x="137.1" y="98.1">12</text>
<text x="47.4" y="104.7">1</text>
<text x="59.4" y="104.7">2</text>
<text x="59.4" y="102.1">3</text>
<text x="116" y="103.1">9</text>
<text x="121.9" y="104.3">GND</text>
<text x="128.1" y="104.3">CD+</text>
<text x="137.1" y="103.1">10</text>
<text x="53.6" y="136.5" transform="rotate(-90 53.6 136.5)">1</text>
<text x="56.2" y="136.5" transform="rotate(-90 56.2 136.5)">2</text>
<text x="58.7" y="136.5" transform="rotate(-90 58.7 136.5)">3</text>
<text x="82.8" y="136.5" transform="rotate(-90 82.8 136.5)">1</text>
<text x="85.4" y="136.5" transform="rotate(-90 85.4 136.5)">2</text>
<text x="87.9" y="136.5" transform="rotate(-90 87.9 136.5)">3</text>
<text x="187.1" y="145.3">3</text>
<text x="187.1" y="147.8">4</text>
<text x="194" y="145.3">1</text>
<text x="194" y="147.8">2</text>
<text x="217.5" y="145.3">3</text>
<text x="217.5" y="147.8">4</text>
<text x="224.5" y="145.3">1</text>
<text x="224.5" y="147.8">2</text>
<text x="248" y="145.3">3</text>
<text x="248" y="147.8">4</text>
<text x="255" y="145.3">1</text>
<text x="255" y="147.8">2</text>
<text x="60.1" y="155.5">1</text>
<text x="90.6" y="155.5">1</text>
<text x="121" y="155.5">1</text>
<text x="151.5" y="155.5">1</text>
<text x="60.1" y="158">2</text>
<text x="60.1" y="160.5">3</text>
<text x="90.6" y="158">2</text>
<text x="90.6" y="160.5">3</text>
<text x="121" y="158">2</text>
<text x="121" y="160.5">3</text>
<text x="151.5" y="158">2</text>
<text x="151.5" y="160.5">3</text>
<text x="60.1" y="163.1">4</text>
<text x="60.1" y="165.6">5</text>
<text x="90.6" y="163.1">4</text>
<text x="90.6" y="165.6">5</text>
<text x="121" y="163.1">4</text>
<text x="121" y="165.6">5</text>
<text x="151.5" y="163.1">4</text>
<text x="151.5" y="165.6">5</text>
<text x="60.1" y="168.2">6</text>
<text x="60.1" y="170.7">7</text>
<text x="60.1" y="173.2">8</text>
<text x="90.6" y="168.2">6</text>
<text x="90.6" y="170.7">7</text>
<text x="90.6" y="173.2">8</text>
<text x="121" y="168.2">6</text>
<text x="121" y="170.7">7</text>
<text x="121" y="173.2">8</text>
<text x="151.5" y="168.2">6</text>
<text x="151.5" y="170.7">7</text>
<text x="151.5" y="173.2">8</text>
</g>
</svg>
